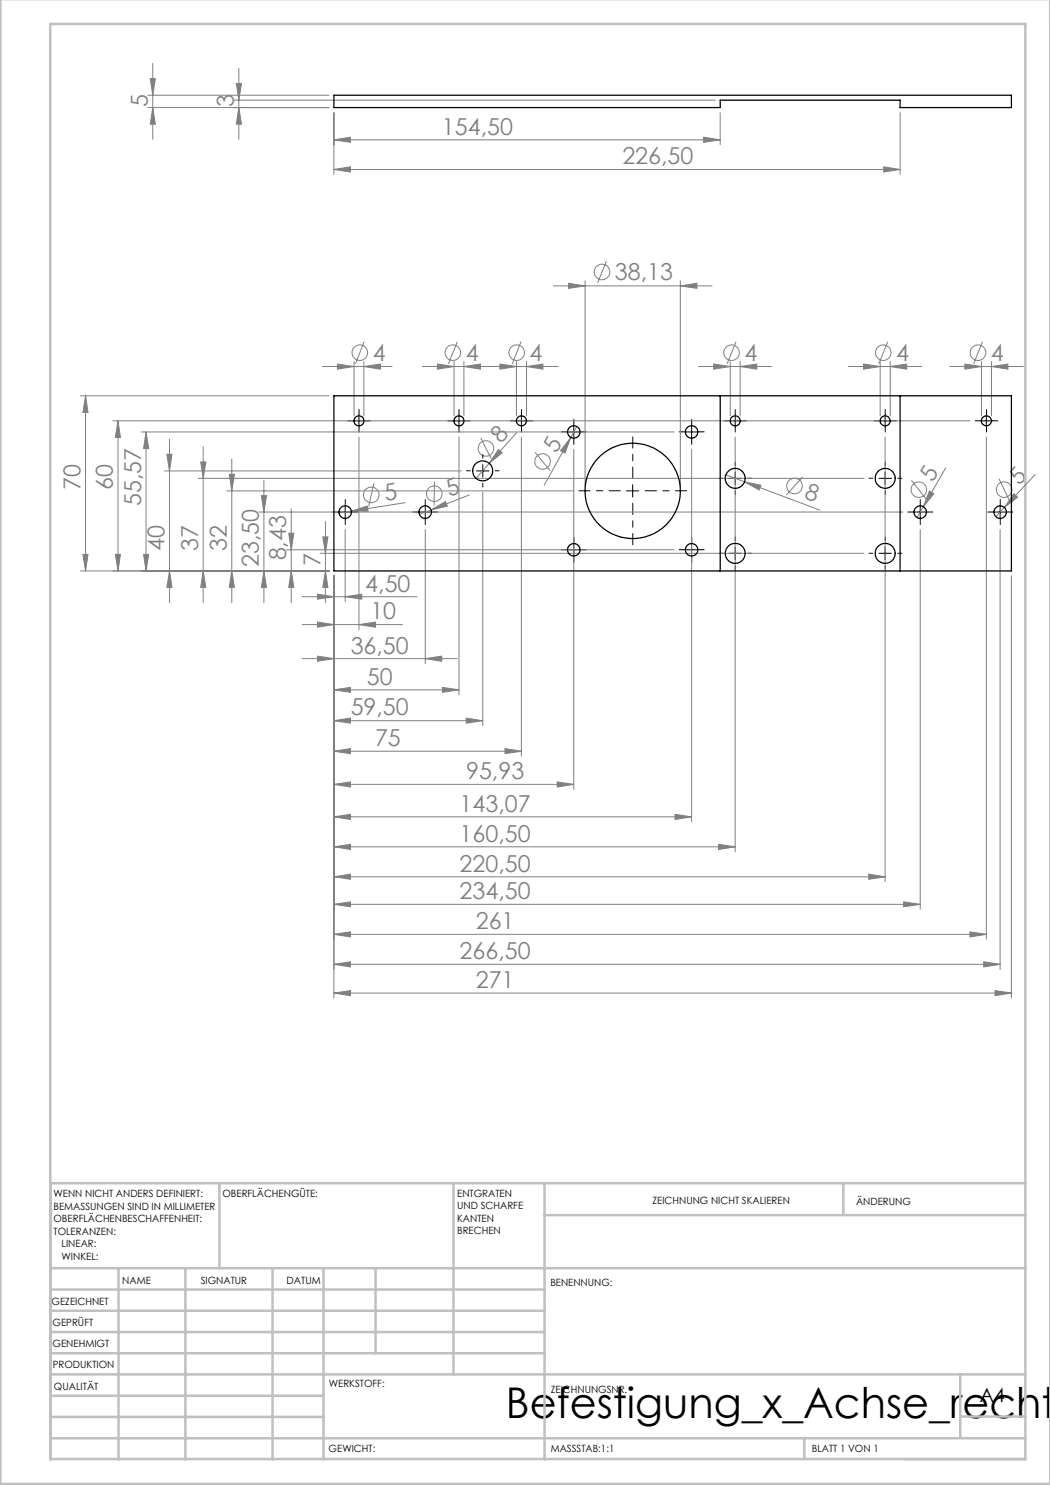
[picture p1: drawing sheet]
<svg xmlns="http://www.w3.org/2000/svg" width="210mm" height="297mm" viewBox="0 0 210 297" stroke-linecap="round" stroke-linejoin="round" font-family="sans-serif">
<g fill="none" stroke="#808080" stroke-width=".2">
<path d="M29.6 19h36.2M30.1 15.7h1l-.5 3.3zM30.6 12.7v15.2M47.3 16.7h1l-.5 3.3zM47.8 13.7v14.2M29.6 21.5h36.2M30.6 21.5l.5 3.3h-1zM46.8 20h96.3M47.8 21.5l.5 3.3h-1zM66.8 28l3.3-.6v1.1zM66.8 33.9l3.3-.5v1zM66.8 22.5v12.4"/>
<path d="M66.8 28h77.2M66.8 33.9h113.2M140.7 27.4l3.3 .6-3.3 .5zM144 22.5v6.5M176.7 33.4l3.3 .5-3.3 .5zM180 22.5v12.4M110.7 57.2h31.7M113.7 56.7l3.3 .5-3.3 .5zM117 56.2v41M121.3 52.2l-1.8 4.4M136.1 57.2l3.3-.5v1zM136.1 56.2v41"/>
<path d="M16.1 79.2h49.7M17.1 79.2l.5 3.3h-1zM17.1 79.2v35M64.5 73.3h13.9M67.5 72.8l3.3 .5-3.3 .5zM70.8 72.3v10.9M72.8 73.3l3.3-.5v1zM72.8 72.3v10.9M72.8 68.3l-1.7 4.5M84.5 73.3h27.2M87.5 72.8l3.3 .5-3.3 .5zM90.8 72.3v10.9"/>
<path d="M91.5 68.3l-1.8 4.5M92.8 73.3l3.3-.5v1zM92.8 72.3v10.9M100 72.8l3.3 .5-3.3 .5zM103.3 72.3v10.9M104.2 68.3l-1.8 4.5M105.3 73.3l3.3-.5v1zM105.3 72.3v10.9M139.7 73.3h14.7M142.7 72.8l3.3 .5-3.3 .5zM146 72.3v10.9M147.2 68.3l-1.8 4.5"/>
<path d="M148 73.3l3.3-.5v1zM148 72.3v10.9M169.7 73.3h14.7M172.7 72.8l3.3 .5-3.3 .5zM176 72.3v10.9M177.6 68.3l-1.8 4.5M178 73.3l3.3-.5v1zM178 72.3v10.9M189.9 73.3h14.7M193 72.8l3.3 .5-3.3 .5zM196.3 72.3v10.9M196.5 68.3l-1.8 4.5"/>
<path d="M198.3 73.3l3.3-.5v1zM198.3 72.3v10.9M22.6 84.2h171.4M23.6 84.2v30M23.6 84.2l.5 3.3h-1zM28.2 86.4h106.6M29.2 86.4v27.8M29.2 86.4l.5 3.3h-1zM32.9 94.2h59.4M33.4 90.9h1l-.5 3.3zM33.9 87.8v32.7M39.7 95.7h133.1"/>
<path d="M40.1 92.4h1.1l-.6 3.3zM40.6 89.3v31.2M45.4 98.2h69.4M45.9 94.9h1l-.5 3.3zM46.4 91.8v28.7M52.3 99.1h1l-.5 3.3zM52.8 96.1v24.4M71.8 87.4v38.5M74.8 96.7l-1.1 4.6M86.9 96.3l-.1 4.8M91.8 87.4v51.6M93.9 99l-7.7 3"/>
<path d="M96.1 87.6l2.2 4.2M96.6 98.4v46.7M97.9 92.7l-2.7 3M99.7 89.9l.7 .7-2.5 2.1zM103.3 86.5l-5.4 6.2M104.3 87.4v63.8M107 90.4l3 3.8M114.2 87.5l-1.2 3.1-.9-.5zM114.2 87.5l-5.4 9.5M114.8 89.9v68M115.4 85.3l-1.2 2.2M138.3 89.9v74.5"/>
<path d="M145.2 95l18.8 7M147 87.4v83M148.9 96.4l3.3 .6-.4 1zM160.5 95.4l-3.2 3.6M177 87.4v89M182.3 96.1l2.9 3.7M185.9 98.2l.9 .5-2.1 2.6zM189.1 93.6l-4.4 7.7M197.3 87.4v100.5M199.8 95.8l2.1 4.3M202.8 98.7l.7 .7-2.6 2.1zM207 94.9l-6.1 6.6"/>
<path d="M16.6 110.9h1l-.5 3.3zM23.1 110.9h1l-.5 3.3zM28.7 110.9h1l-.5 3.3zM33.9 114.2l.5 3.3h-1zM40.6 114.2l.6 3.3h-1.1zM46.4 114.2l.5 3.3h-1zM51.8 102.4h128.8M52.8 114.2l.5 3.3h-1zM57.3 110h77.5M57.7 106.6h1.1l-.6 3.4zM58.2 101.8v18.7M58.2 114.2l.6 3.3h-1.1z"/>
<path d="M60.4 119.3h23M63.5 118.8l3.3 .5-3.3 .5zM64.1 110.7h108.7M64.6 107.4h1l-.5 3.3zM65.1 114.2l.5 3.3h-1zM65.1 104.3v16.2M65.8 114.2h-49.7M66.8 115.2v84.4M69 119.3l3.4-.5v1zM69 105.9v14.4M70.3 102.2l3.1-1 .2 1zM81 100.5l-13.2 2.1"/>
<path d="M85.1 105.9v26.8M86.2 102l2.9-1.7 .4 .9zM86.2 102l-2.3 .9M184 105.9v76M184.7 101.3l-1.3 2.2M200 105.9v88M200.9 101.5l-1.7 1.8M202.3 115.2v84.4M60.4 124.9h20.1M60.4 131.7h31M63.5 124.4l3.3 .5-3.3 .5zM63.5 131.2l3.3 .5-3.3 .6z"/>
<path d="M66.8 138l3.3-.5v1zM66.8 138h25M71.8 124.9l3.3-.5v1zM85.1 131.7l3.2-.5v1.1zM88.5 137.5l3.3 .5-3.3 .5zM66.8 144.1l3.3-.5v1zM66.8 150.2l3.3-.5v1zM66.8 156.9l3.3-.5v1zM66.8 144.1h29.8M66.8 150.2h37.5M66.8 156.9h48M93.2 143.6l3.4 .5-3.4 .5z"/>
<path d="M101 149.7l3.3 .5-3.3 .5zM111.4 156.4l3.4 .5-3.4 .5zM66.8 175.4l3.3-.6v1.1zM66.8 169.4l3.3-.5v1zM66.8 175.4h110.2M66.8 169.4h80.2M66.8 163.4l3.3-.5v1zM66.8 163.4h71.5M135 162.9l3.3 .5-3.3 .5zM143.7 168.9l3.3 .5-3.3 .5zM173.7 174.8l3.3 .6-3.3 .5zM66.8 180.9l3.3-.5v1z"/>
<path d="M66.8 186.9l3.3-.5v1zM66.8 192.9l3.3-.5v1zM66.8 180.9h117.2M66.8 186.9h130.5M66.8 192.9h133.2M66.8 198.6l3.3-.5v1zM66.8 198.6h135.5M180.7 180.4l3.3 .5-3.3 .5zM194 186.4l3.3 .5-3.3 .5zM196.7 192.4l3.3 .5-3.3 .5zM199 198.1l3.3 .5-3.3 .5z"/>
<circle cx="120.4" cy="54.4" r="1.55"/>
<circle cx="72" cy="70.5" r="1.55"/>
<circle cx="90.6" cy="70.6" r="1.55"/>
<circle cx="103.3" cy="70.6" r="1.55"/>
<circle cx="146.3" cy="70.5" r="1.55"/>
<circle cx="176.7" cy="70.5" r="1.55"/>
<circle cx="195.6" cy="70.5" r="1.55"/>
<circle cx="74.3" cy="99" r="1.55"/>
<circle cx="86.9" cy="98.7" r="1.55"/>
<circle cx="97.2" cy="89.7" r="1.56"/>
<circle cx="108.5" cy="92.3" r="1.55"/>
<circle cx="158.9" cy="97.2" r="1.55"/>
<circle cx="183.8" cy="97.9" r="1.55"/>
<circle cx="200.8" cy="97.9" r="1.55"/>
</g>
<g fill="none" stroke="#000" stroke-width=".2" stroke-dasharray="15.2 1.3 1.3 1.3">
<path d="M70.6 84.2h-1M71.8 82.9v-1M71.8 85.4v1M73.1 84.2h1M90.6 84.2h-1M91.8 82.9v-1M91.8 85.4v1M93.1 84.2h1M94.1 94.2h-.8M96.6 91.7v-.8M96.6 96.7v.7M99.1 94.2h.7"/>
<path d="M103.1 84.2h-1M104.3 82.9v-1M104.3 85.4v1M105.6 84.2h1M113.5 86.4h-1.2M114.8 85.1v-1.2M114.8 87.6v1.3M116 86.4h1.3M137.1 86.4h-1.3M138.3 85.1v-1.2M138.3 87.6v1.3M139.6 86.4h1.2"/>
<path d="M144.6 95.7h-.8M145.8 84.2h-1M147.1 93.2v-.8M147.1 98.2v.7M147.1 82.9v-1M147.1 85.4v1M148.3 84.2h1M149.6 95.7h.7M174.6 95.7h-.8M175.8 84.2h-1M177.1 93.2v-.8M177.1 98.2v.7"/>
<path d="M177.1 82.9v-1M177.1 85.4v1M178.3 84.2h1M179.6 95.7h.7M196.1 84.2h-1M197.3 82.9v-1M197.3 85.4v1M198.6 84.2h1M67.8 102.4h-1.2M69.1 101.2v-1.3M69.1 103.7v1.2M70.3 102.4h1.3"/>
<path d="M83.8 102.4h-1.2M85.1 101.2v-1.3M85.1 103.7v1.2M86.3 102.4h1.3M113.5 109.9h-1.2M114.8 108.7v-1.3M114.8 111.2v1.2M116 109.9h1.3M137.1 109.9h-1.3M138.3 108.7v-1.3M138.3 111.2v1.2M139.6 109.9h1.2"/>
<path d="M144.6 110.7h-.8M147.1 108.2v-.8M147.1 113.2v.7M149.6 110.7h.7M174.6 110.7h-.8M177.1 108.2v-.8M177.1 113.2v.7M179.6 110.7h.7M182.8 102.4h-1.2M184.1 101.2v-1.3M184.1 103.7v1.2M185.3 102.4h1.3"/>
<path d="M198.8 102.4h-1.2M200.1 101.2v-1.3M200.1 103.7v1.2M201.3 102.4h1.3"/>
</g>
<path d="M124.1 98.2h-8.3M126.6 95.7v-8.3M129.1 98.2h8.2M126.6 100.7v8.2" fill="none" stroke="#000" stroke-width=".2" stroke-dasharray="15.2 1.3 1.3 1.3" stroke-dashoffset="13"/>
<g fill="none" stroke="#000" stroke-width=".2">
<path d="M70.6 84.2h2.4M71.8 82.9v2.5M90.5 84.2h2.5M91.8 82.9v2.5M95.3 94.2h2.5M96.6 92.9v2.5M103 84.2h2.6M104.3 82.9v2.5M113.5 86.4h2.5M114.8 85.1v2.5M125.3 98.2h2.5M126.5 96.9v2.5"/>
<path d="M137.1 86.4h2.5M138.3 85.1v2.5M145.8 95.7h2.5M145.8 84.2h2.5M147 82.9v2.5M147 94.4v2.5M175.8 95.7h2.5M175.8 84.2h2.5M177 82.9v2.5M177 94.4v2.5M196 84.2h2.5M197.3 82.9v2.5"/>
<path d="M67.8 102.4h2.5M69 101.2v2.5M83.8 102.4h2.5M85.1 101.2v2.5M113.5 110h2.5M114.8 108.7v2.5M137.1 110h2.5M138.3 108.7v2.5M145.8 110.7h2.5M147 109.4v2.5M175.8 110.7h2.5M177 109.4v2.5"/>
<path d="M182.8 102.4h2.5M184 101.2v2.5M198.8 102.4h2.5M200 101.2v2.5"/>
</g>
<g fill="none" stroke="#c0c0c0" stroke-width=".5">
<path d="M.1 -.1v296.9h209.9v-296.9M10.1 4.8h195v287h-195zM43.9 236.6v17M90.7 236.6v38.3M108.9 236.6v55.3M168.7 236.6v6.3M205.1 236.6h-195v55.3M10.1 253.6h195M10.1 257.9h98.8M23.7 253.6v38.3M37.1 253.6v38.3M54.5 253.6v38.3"/>
<path d="M64.7 253.6v38.3M75.1 253.6v17M108.9 243h96.2M10.1 270.6h98.8M10.1 266.4h98.8M10.1 262.1h98.8M10.1 279.1h54.6M10.1 274.9h195M192.1 274.8v12.7M10.1 287.7h195M10.1 283.4h54.6M160.9 287.5v4.3"/>
<path d="M192.1 283.3h13"/>
</g>
<g fill="#808080">
<path d="M70.3 102.2l3.1-1 .2 1z"/>
<path d="M86.2 102l2.9-1.7 .4 .9z"/>
<path d="M202.8 98.7l.7 .7-2.6 2.1z"/>
<path d="M99.7 89.9l.7 .7-2.5 2.1z"/>
<path d="M185.9 98.2l.9 .5-2.1 2.6z"/>
<path d="M114.2 87.5l-1.2 3.1-.9-.5z"/>
<path d="M148.9 96.4l3.3 .6-.4 1z"/>
<path d="M173.7 174.8l3.3 .6-3.3 .5zM66.8 175.4l3.3-.6v1.1zM143.7 168.9l3.3 .5-3.3 .5zM66.8 169.4l3.3-.5v1zM180.7 180.4l3.3 .5-3.3 .5zM66.8 180.9l3.3-.5v1zM194 186.4l3.3 .5-3.3 .5zM66.8 186.9l3.3-.5v1zM196.7 192.4l3.3 .5-3.3 .5zM66.8 192.9l3.3-.5v1z"/>
<path d="M63.5 118.8l3.3 .5-3.3 .5zM69 119.3l3.4-.5v1zM63.5 124.4l3.3 .5-3.3 .5zM71.8 124.9l3.3-.5v1zM63.5 131.2l3.3 .5-3.3 .6zM85.1 131.7l3.2-.5v1.1zM66.8 138l3.3-.5v1zM88.5 137.5l3.3 .5-3.3 .5zM66.8 144.1l3.3-.5v1zM93.2 143.6l3.4 .5-3.4 .5zM66.8 150.2l3.3-.5v1zM101 149.7l3.3 .5-3.3 .5zM66.8 156.9l3.3-.5v1zM111.4 156.4l3.4 .5-3.4 .5zM66.8 163.4l3.3-.5v1zM135 162.9l3.3 .5-3.3 .5zM66.8 198.6l3.3-.5v1zM199 198.1l3.3 .5-3.3 .5zM67.5 72.8l3.3 .5-3.3 .5zM72.8 73.3l3.3-.5v1zM113.7 56.7l3.3 .5-3.3 .5zM136.1 57.2l3.3-.5v1zM193 72.8l3.3 .5-3.3 .5zM198.3 73.3l3.3-.5v1zM172.7 72.8l3.3 .5-3.3 .5zM178 73.3l3.3-.5v1zM142.7 72.8l3.3 .5-3.3 .5zM148 73.3l3.3-.5v1zM100 72.8l3.3 .5-3.3 .5zM105.3 73.3l3.3-.5v1zM87.5 72.8l3.3 .5-3.3 .5zM92.8 73.3l3.3-.5v1zM66.8 28l3.3-.6v1.1zM140.7 27.4l3.3 .6-3.3 .5zM66.8 33.9l3.3-.5v1zM176.7 33.4l3.3 .5-3.3 .5z"/>
<path d="M16.6 110.9h1l-.5 3.3zM17.1 79.2l.5 3.3h-1zM30.6 21.5l.5 3.3h-1zM30.1 15.7h1l-.5 3.3zM47.8 21.5l.5 3.3h-1zM47.3 16.7h1l-.5 3.3z"/>
<path d="M64.6 107.4h1l-.5 3.3zM65.1 114.2l.5 3.3h-1zM57.7 106.6h1.1l-.6 3.4zM58.2 114.2l.6 3.3h-1.1zM52.3 99.1h1l-.5 3.3zM52.8 114.2l.5 3.3h-1zM40.1 92.4h1.1l-.6 3.3zM40.6 114.2l.6 3.3h-1.1zM45.9 94.9h1l-.5 3.3zM46.4 114.2l.5 3.3h-1zM33.4 90.9h1l-.5 3.3zM33.9 114.2l.5 3.3h-1zM29.2 86.4l.5 3.3h-1zM28.7 110.9h1l-.5 3.3zM23.6 84.2l.5 3.3h-1zM23.1 110.9h1l-.5 3.3z"/>
</g>
<g fill="none" stroke="#000" stroke-width=".25">
<path d="M66.8 19h135.5v2.5h-22.3v-1.5h-36v1.5h-77.2zM66.8 79.2h135.5v35h-135.5zM144 79.2v35M180 79.2v35"/>
<circle cx="71.8" cy="84.2" r="1"/>
<circle cx="91.8" cy="84.2" r="1"/>
<circle cx="96.5" cy="94.2" r="1.99"/>
<circle cx="104.3" cy="84.2" r="1"/>
<circle cx="114.7" cy="86.4" r="1.26"/>
<circle cx="126.5" cy="98.2" r="9.5"/>
<circle cx="138.3" cy="86.4" r="1.24"/>
<circle cx="147" cy="84.2" r="1"/>
<circle cx="147" cy="95.7" r="2"/>
<circle cx="177" cy="95.7" r="1.99"/>
<circle cx="177" cy="84.2" r="1"/>
<circle cx="197.3" cy="84.2" r="1"/>
<circle cx="69" cy="102.4" r="1.24"/>
<circle cx="85" cy="102.4" r="1.25"/>
<circle cx="114.7" cy="110" r="1.26"/>
<circle cx="138.3" cy="110" r="1.24"/>
<circle cx="147" cy="110.7" r="2.01"/>
<circle cx="177" cy="110.7" r="2"/>
<circle cx="184" cy="102.4" r="1.26"/>
<circle cx="200" cy="102.4" r="1.25"/>
</g>
<text font-size="8.5" x="101.2" y="283.5">Befestigung_x_Achse_recht</text>
<g font-size="4.7" fill="#808080">
<text x="29.6" y="21.3" transform="rotate(-90 29.6 21.3)">5</text>
<text x="46.8" y="21.3" transform="rotate(-90 46.8 21.3)">3</text>
<text x="88.4" y="26.9">154,50</text>
<text x="124.5" y="32.9">226,50</text>
<text x="123" y="56.1">38,13</text>
<text x="74.5" y="72.2">4</text>
<text x="93.2" y="72.2">4</text>
<text x="105.9" y="72.2">4</text>
<text x="148.9" y="72.2">4</text>
<text x="179.2" y="72.2">4</text>
<text x="198.2" y="72.2">4</text>
<text x="100.2" y="88.9" transform="rotate(-48 100.2 88.9)">8</text>
<text x="111.3" y="90.9" transform="rotate(-61 111.3 90.9)">5</text>
<text x="16.1" y="98" transform="rotate(-90 16.1 98)">70</text>
<text x="22.6" y="98" transform="rotate(-90 22.6 98)">60</text>
<text x="28.2" y="101.3" transform="rotate(-90 28.2 101.3)">55,57</text>
<text x="77.1" y="100.3" transform="rotate(-9 77.1 100.3)">5</text>
<text x="89.9" y="99.4" transform="rotate(-21 89.9 99.4)">5</text>
<text x="160.7" y="99.7" transform="rotate(20 160.7 99.7)">8</text>
<text x="186.5" y="96.6" transform="rotate(-60 186.5 96.6)">5</text>
<text x="203.8" y="97.2" transform="rotate(-47 203.8 97.2)">5</text>
<text x="32.9" y="110.1" transform="rotate(-90 32.9 110.1)">40</text>
<text x="39.6" y="110.1" transform="rotate(-90 39.6 110.1)">37</text>
<text x="45.4" y="110.1" transform="rotate(-90 45.4 110.1)">32</text>
<text x="51.8" y="113.4" transform="rotate(-90 51.8 113.4)">23,50</text>
<text x="57.3" y="112.1" transform="rotate(-90 57.3 112.1)">8,43</text>
<text x="64.1" y="113.3" transform="rotate(-90 64.1 113.3)">7</text>
<text x="73.1" y="118.3">4,50</text>
<text x="74.1" y="123.9">10</text>
<text x="70.1" y="130.7">36,50</text>
<text x="73.4" y="136.9">50</text>
<text x="70.1" y="143.1">59,50</text>
<text x="75" y="149.2">75</text>
<text x="93.2" y="155.9">95,93</text>
<text x="91.9" y="162.3">143,07</text>
<text x="91.9" y="168.3">160,50</text>
<text x="91.9" y="174.3">220,50</text>
<text x="91.9" y="179.8">234,50</text>
<text x="95.2" y="185.8">261</text>
<text x="91.9" y="191.8">266,50</text>
<text x="95.2" y="197.6">271</text>
</g>
<text font-size="3.9" x="196" y="280.4">A4</text>
<g font-size="2">
<text x="10.7" y="239.5">WENN NICHT ANDERS DEFINIERT:</text>
<text x="44.5" y="239.5">OBERFLÄCHENGÜTE:</text>
<text x="91.4" y="239.4">ENTGRATEN</text>
<text x="10.7" y="242">BEMASSUNGEN SIND IN MILLIMETER</text>
<text x="10.7" y="244.5">OBERFLÄCHENBESCHAFFENHEIT:</text>
<text x="91.4" y="241.9">UND SCHARFE</text>
<text x="91.4" y="244.4">KANTEN</text>
<text x="130.5" y="240.8">ZEICHNUNG NICHT SKALIEREN</text>
<text x="171.2" y="241">ÄNDERUNG</text>
<text x="10.7" y="247">TOLERANZEN:</text>
<text x="12.3" y="249.5">LINEAR:</text>
<text x="12.3" y="252">WINKEL:</text>
<text x="91.4" y="246.9">BRECHEN</text>
<text x="24.4" y="256.9">NAME</text>
<text x="40.1" y="256.8">SIGNATUR</text>
<text x="57.3" y="256.8">DATUM</text>
<text x="110.1" y="257.1">BENENNUNG:</text>
<text x="10.3" y="260.9">GEZEICHNET</text>
<text x="10.5" y="269.3">GENEHMIGT</text>
<text x="10.5" y="265.2">GEPRÜFT</text>
<text x="10.6" y="273.6">PRODUKTION</text>
<text x="10.8" y="278">QUALITÄT</text>
<text x="65.8" y="277.4">WERKSTOFF:</text>
<text x="110.2" y="278.5">ZEICHNUNGSNR.</text>
<text x="65.7" y="290.4">GEWICHT:</text>
<text x="110.2" y="290.5">MASSSTAB:1:1</text>
<text x="162.4" y="290.4">BLATT 1 VON 1</text>
</g>
</svg>
